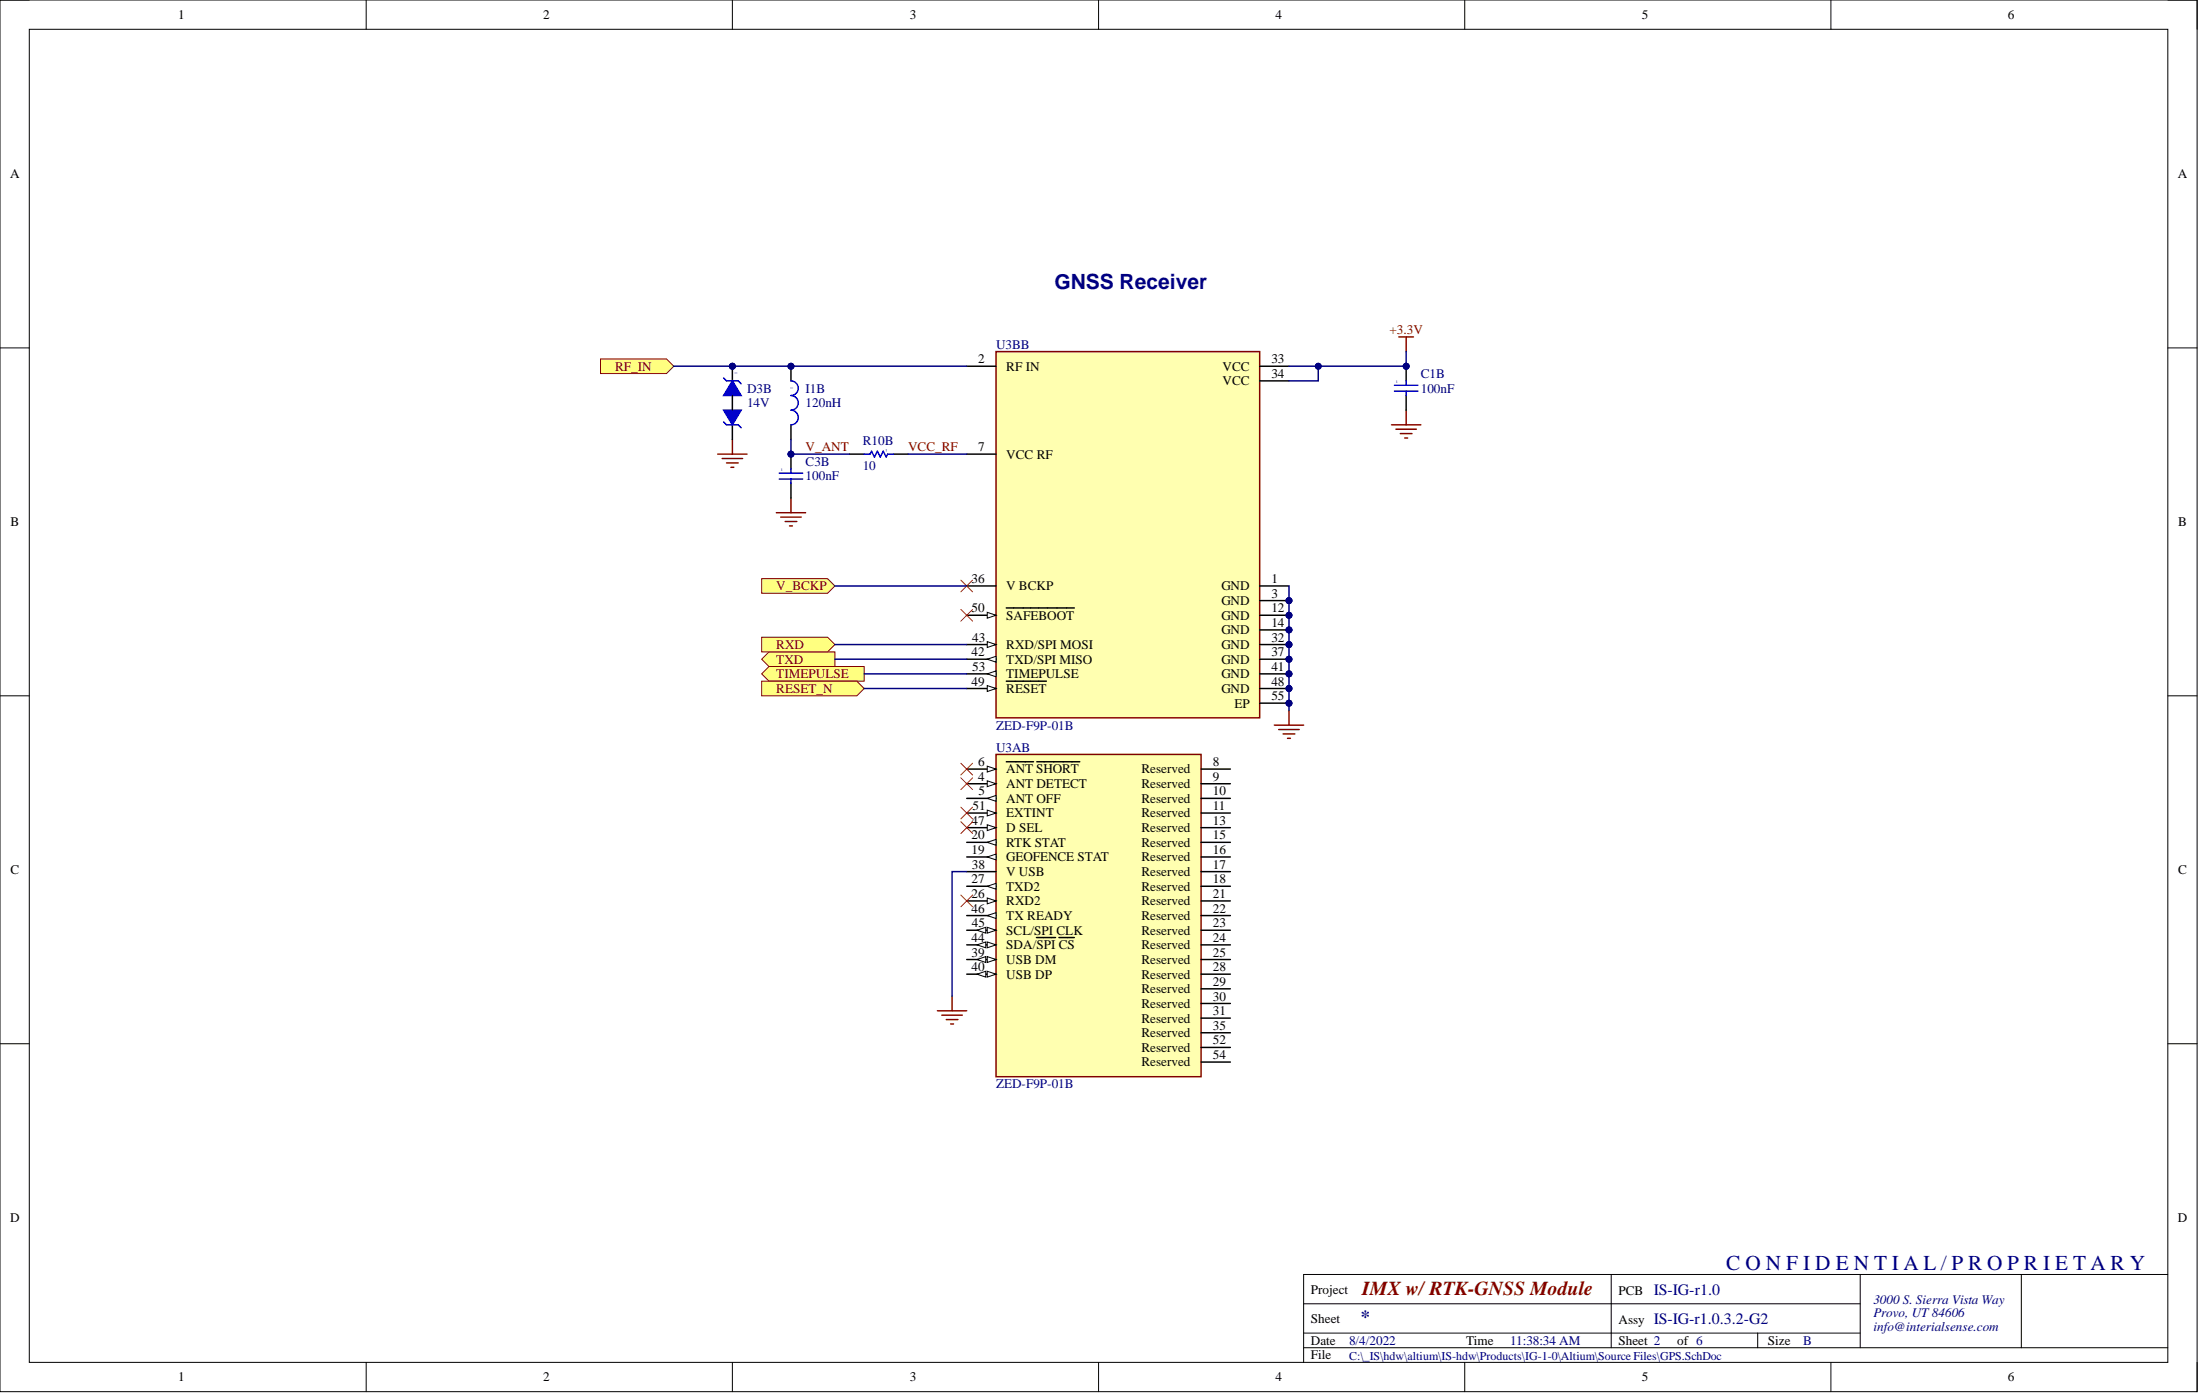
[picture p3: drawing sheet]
<svg xmlns="http://www.w3.org/2000/svg" width="381mm" height="241mm" viewBox="0 0 381 241" stroke-linecap="round" stroke-linejoin="round" font-family="sans-serif">
<g fill="none" stroke="#000" stroke-width=".17">
<path d="M0 0h380.5v240.9h-380.5zM0 0h5.1M5.1 5.1h370.3v230.7h-370.3zM63.4 0v5.1M126.8 0v5.1M190.2 0v5.1M253.7 0v5.1M317.1 0v5.1M375.4 0h5.1v5.1M0 60.2h5.1M375.4 60.2h5.1M0 120.4h5.1"/>
<path d="M375.4 120.4h5.1M0 180.7h5.1M375.4 180.7h5.1M63.4 235.8v5.1M126.8 235.8v5.1M190.2 235.8v5.1M225.8 225.7h96.4M225.8 233.3h149.6M225.8 230.8h96.4M253.7 235.8v5.1M279 220.6v12.7M304.4 230.8v2.5"/>
<path d="M317.1 235.8v5.1M322.2 220.6v12.7M350.1 220.6v12.7M375.4 220.6h-149.6v15.2M380.5 235.8v5.1"/>
</g>
<path d="M137 73.5v2.6M147.1 78.6h2.6M154.7 78.6h2.6" fill="none" stroke="#000" stroke-width=".25"/>
<path d="M137 65.9a1.27 1.27 0 0 1 1.2 1.3 1.27 1.27 0 0 1-1.2 1.3 1.27 1.27 0 0 1 1.2 1.2 1.27 1.27 0 0 1-1.2 1.3 1.27 1.27 0 0 1 1.2 1.3 1.27 1.27 0 0 1-1.2 1.2M149.7 78.6h1l.2-.5 .5 1 .5-1 .6 1 .5-1 .5 1 .2-.5h1" fill="none" stroke="#00f" stroke-width=".25"/>
<path d="M134.4 88.8h5.1M135.2 89.5h3.6M136 90.3h2M136.7 91h.5M137 86.2v2.6" fill="none" stroke="#800000" stroke-width=".25"/>
<path d="M104 62.1h11.4l1.3 1.3-1.3 1.3h-11.4z" fill-rule="evenodd" fill="#ffff80"/>
<path d="M104 62.1h11.4l1.3 1.3-1.3 1.3h-11.4z" fill="none" stroke="#800000" stroke-width=".17"/>
<path d="M131.9 114.1l1.3-1.3h11.4v2.6h-11.4z" fill-rule="evenodd" fill="#ffff80"/>
<path d="M131.9 114.1l1.3-1.3h11.4v2.6h-11.4z" fill="none" stroke="#800000" stroke-width=".17"/>
<path d="M131.9 116.6l1.3-1.2h16.5v2.5h-16.5z" fill-rule="evenodd" fill="#ffff80"/>
<path d="M131.9 116.6l1.3-1.2h16.5v2.5h-16.5z" fill="none" stroke="#800000" stroke-width=".17"/>
<path d="M131.9 100.2h11.4l1.3 1.2-1.3 1.3h-11.4z" fill-rule="evenodd" fill="#ffff80"/>
<path d="M131.9 100.2h11.4l1.3 1.2-1.3 1.3h-11.4z" fill="none" stroke="#800000" stroke-width=".17"/>
<path d="M124.3 78.6h5.1M125.1 79.4h3.5M126.8 76.1v2.5M125.8 80.1h2M126.6 80.9h.5" fill="none" stroke="#800000" stroke-width=".25"/>
<path d="M126.8 73.5v2.6" fill="none" stroke="#000" stroke-width=".25"/>
<path d="M125.3 71h3.1l-1.6 2.5z" fill="#00f"/>
<path d="M125.3 71h3.1l-1.6 2.5zM125.3 73l.5 .5h2l.6 .5" fill="none" stroke="#00f" stroke-width=".25"/>
<path d="M126.8 65.9l1.6 2.6h-3.1z" fill="#00f"/>
<path d="M126.8 65.9l1.6 2.6h-3.1z" fill="none" stroke="#00f" stroke-width=".25"/>
<path d="M126.8 68.5v2.5" fill="none" stroke="#000" stroke-width=".25"/>
<path d="M131.9 110.3h11.4l1.3 1.3-1.3 1.2h-11.4z" fill-rule="evenodd" fill="#ffff80"/>
<path d="M131.9 110.3h11.4l1.3 1.3-1.3 1.2h-11.4z" fill="none" stroke="#800000" stroke-width=".17"/>
<path d="M241 73.5h5.1M241.7 74.3h3.6M242.5 75.1h2M243.3 75.8h.5M243.5 71v2.5" fill="none" stroke="#800000" stroke-width=".25"/>
<path d="M137 83.7v2.5" fill="none" stroke="#000" stroke-width=".25"/>
<path d="M135 82.9h4M135 81.9h4M137 81.1v.8M137 82.9v.8" fill="none" stroke="#00f" stroke-width=".25"/>
<path d="M131.9 117.9h16.5l1.3 1.3-1.3 1.2h-16.5z" fill-rule="evenodd" fill="#ffff80"/>
<path d="M131.9 117.9h16.5l1.3 1.3-1.3 1.2h-16.5z" fill="none" stroke="#800000" stroke-width=".17"/>
<path d="M243.5 68.5v2.5" fill="none" stroke="#000" stroke-width=".25"/>
<path d="M241.5 67.7h4M241.5 66.7h4M243.5 65.9v.8M243.5 67.7v.8" fill="none" stroke="#00f" stroke-width=".25"/>
<path d="M172.5 130.6h35.5v55.8h-35.5z" fill-rule="evenodd" fill="#ffffb0"/>
<path d="M172.5 130.6h35.5v55.8h-35.5z" fill="none" stroke="#800000" stroke-width=".25"/>
<g fill="none" stroke="#000" stroke-width=".25">
<path d="M167.4 135.7h5.1M208 133.1h5.1M208 135.7h5.1M208 138.2h5.1M208 140.7h5.1M208 143.3h5.1M208 145.8h5.1M208 148.3h5.1M208 150.9h5.1M208 153.4h5.1M208 155.9h5.1M208 158.5h5.1"/>
<path d="M208 161h5.1M208 163.6h5.1M208 166.1h5.1M208 168.6h5.1M208 171.2h5.1M208 173.7h5.1M208 176.2h5.1M208 178.8h5.1M208 181.3h5.1M208 183.8h5.1"/>
</g>
<path d="M171 135.2l1.5 .5-1.5 .5z" fill="#f8fcff"/>
<path d="M171 135.2l1.5 .5-1.5 .5z" fill="none" stroke="#000" stroke-width=".17"/>
<path d="M167.4 138.2h5.1" fill="none" stroke="#000" stroke-width=".25"/>
<path d="M171 138.2l1.5-.5v1z" fill="#f8fcff"/>
<path d="M171 138.2l1.5-.5v1z" fill="none" stroke="#000" stroke-width=".17"/>
<path d="M167.4 155.9h5.1" fill="none" stroke="#000" stroke-width=".25"/>
<path d="M171 155.4l1.5 .5-1.5 .6z" fill="#f8fcff"/>
<path d="M171 155.4l1.5 .5-1.5 .6z" fill="none" stroke="#000" stroke-width=".17"/>
<path d="M167.4 153.4h5.1" fill="none" stroke="#000" stroke-width=".25"/>
<path d="M171 153.4l1.5-.5v1z" fill="#f8fcff"/>
<path d="M171 153.4l1.5-.5v1z" fill="none" stroke="#000" stroke-width=".17"/>
<path d="M167.4 166.1h5.1" fill="none" stroke="#000" stroke-width=".25"/>
<path d="M171 165.6l1.5 .5-1.5 .5z" fill="#f8fcff"/>
<path d="M171 165.6l1.5 .5-1.5 .5z" fill="none" stroke="#000" stroke-width=".17"/>
<path d="M169.2 166.1l1.5-.5v1z" fill="#f8fcff"/>
<path d="M169.2 166.1l1.5-.5v1z" fill="none" stroke="#000" stroke-width=".17"/>
<path d="M167.4 168.6h5.1" fill="none" stroke="#000" stroke-width=".25"/>
<path d="M171 168.1l1.5 .5-1.5 .5z" fill="#f8fcff"/>
<path d="M171 168.1l1.5 .5-1.5 .5z" fill="none" stroke="#000" stroke-width=".17"/>
<path d="M169.2 168.6l1.5-.5v1z" fill="#f8fcff"/>
<path d="M169.2 168.6l1.5-.5v1z" fill="none" stroke="#000" stroke-width=".17"/>
<path d="M167.4 133.1h5.1" fill="none" stroke="#000" stroke-width=".25"/>
<path d="M171 132.6l1.5 .5-1.5 .5z" fill="#f8fcff"/>
<path d="M171 132.6l1.5 .5-1.5 .5z" fill="none" stroke="#000" stroke-width=".17"/>
<path d="M174.3 131.9h4.7M179.6 131.9h7.4M167.4 143.3h5.1" fill="none" stroke="#000" stroke-width=".25"/>
<path d="M171 142.8l1.5 .5-1.5 .5z" fill="#f8fcff"/>
<path d="M171 142.8l1.5 .5-1.5 .5z" fill="none" stroke="#000" stroke-width=".17"/>
<path d="M167.4 140.7h5.1" fill="none" stroke="#000" stroke-width=".25"/>
<path d="M171 140.2l1.5 .5-1.5 .5z" fill="#f8fcff"/>
<path d="M171 140.2l1.5 .5-1.5 .5z" fill="none" stroke="#000" stroke-width=".17"/>
<path d="M167.4 148.3h5.1" fill="none" stroke="#000" stroke-width=".25"/>
<path d="M171 148.3l1.5-.5v1z" fill="#f8fcff"/>
<path d="M171 148.3l1.5-.5v1z" fill="none" stroke="#000" stroke-width=".17"/>
<path d="M167.4 145.8h5.1" fill="none" stroke="#000" stroke-width=".25"/>
<path d="M171 145.8l1.5-.5v1z" fill="#f8fcff"/>
<path d="M171 145.8l1.5-.5v1z" fill="none" stroke="#000" stroke-width=".17"/>
<path d="M167.4 161h5.1" fill="none" stroke="#000" stroke-width=".25"/>
<path d="M171 160.5l1.5 .5-1.5 .5z" fill="#f8fcff"/>
<path d="M171 160.5l1.5 .5-1.5 .5z" fill="none" stroke="#000" stroke-width=".17"/>
<path d="M169.2 161l1.5-.5v1z" fill="#f8fcff"/>
<path d="M169.2 161l1.5-.5v1z" fill="none" stroke="#000" stroke-width=".17"/>
<path d="M167.4 163.6h5.1" fill="none" stroke="#000" stroke-width=".25"/>
<path d="M171 163l1.5 .6-1.5 .5z" fill="#f8fcff"/>
<path d="M171 163l1.5 .6-1.5 .5z" fill="none" stroke="#000" stroke-width=".17"/>
<path d="M169.2 163.6l1.5-.6v1.1z" fill="#f8fcff"/>
<path d="M169.2 163.6l1.5-.6v1.1z" fill="none" stroke="#000" stroke-width=".17"/>
<path d="M167.4 158.5h5.1M179.5 162.3h3.3M183.4 162.3h2.7" fill="none" stroke="#000" stroke-width=".25"/>
<path d="M171 158.5l1.5-.5v1z" fill="#f8fcff"/>
<path d="M171 158.5l1.5-.5v1z" fill="none" stroke="#000" stroke-width=".17"/>
<path d="M167.4 150.9h5.1" fill="none" stroke="#000" stroke-width=".25"/>
<circle cx="223.2" cy="106.5" r=".51" fill="#000080"/>
<circle cx="223.2" cy="106.5" r=".51" fill="none" stroke="#000080" stroke-width=".17"/>
<circle cx="223.2" cy="119.2" r=".51" fill="#000080"/>
<circle cx="223.2" cy="119.2" r=".51" fill="none" stroke="#000080" stroke-width=".17"/>
<path d="M172.5 60.9h45.7v63.4h-45.7z" fill-rule="evenodd" fill="#ffffb0"/>
<path d="M172.5 60.9h45.7v63.4h-45.7z" fill="none" stroke="#800000" stroke-width=".25"/>
<path d="M167.4 111.6h5.1" fill="none" stroke="#000" stroke-width=".25"/>
<path d="M171 111.1l1.5 .5-1.5 .5z" fill="#f8fcff"/>
<path d="M171 111.1l1.5 .5-1.5 .5z" fill="none" stroke="#000" stroke-width=".17"/>
<path d="M167.4 114.1h5.1" fill="none" stroke="#000" stroke-width=".25"/>
<path d="M171 114.1l1.5-.5v1z" fill="#f8fcff"/>
<path d="M171 114.1l1.5-.5v1z" fill="none" stroke="#000" stroke-width=".17"/>
<path d="M167.4 119.2h5.1" fill="none" stroke="#000" stroke-width=".25"/>
<path d="M171 118.7l1.5 .5-1.5 .5z" fill="#f8fcff"/>
<path d="M171 118.7l1.5 .5-1.5 .5z" fill="none" stroke="#000" stroke-width=".17"/>
<path d="M167.4 106.5h5.1M174.3 117.9h6.9" fill="none" stroke="#000" stroke-width=".25"/>
<path d="M171 106l1.5 .5-1.5 .5z" fill="#f8fcff"/>
<path d="M171 106l1.5 .5-1.5 .5z" fill="none" stroke="#000" stroke-width=".17"/>
<path d="M167.4 63.4h5.1M167.4 116.6h5.1M174.3 105.2h11.8" fill="none" stroke="#000" stroke-width=".25"/>
<path d="M171 116.6l1.5-.5v1.1z" fill="#f8fcff"/>
<path d="M171 116.6l1.5-.5v1.1z" fill="none" stroke="#000" stroke-width=".17"/>
<path d="M167.4 78.6h5.1M218.2 63.4h5M218.2 65.9h5M167.4 101.4h5.1M218.2 101.4h5M218.2 104h5M218.2 106.5h5M218.2 121.7h5" fill="none" stroke="#000" stroke-width=".25"/>
<circle cx="223.2" cy="106.5" r=".51" fill="#000080"/>
<circle cx="223.2" cy="106.5" r=".51" fill="none" stroke="#000080" stroke-width=".17"/>
<path d="M218.2 109h5M218.2 111.6h5M218.2 114.1h5M218.2 116.6h5M218.2 119.2h5" fill="none" stroke="#000" stroke-width=".25"/>
<circle cx="223.2" cy="119.2" r=".51" fill="#000080"/>
<circle cx="223.2" cy="119.2" r=".51" fill="none" stroke="#000080" stroke-width=".17"/>
<path d="M242.3 58.3h2.5M243.5 58.3v2.6M220.7 125.5h5.1M221.5 126.3h3.5M222.2 127h2M223 127.8h.5M223.2 123v2.5M162.3 175h5.1M163.1 175.7h3.6M163.9 176.5h2M164.6 177.3h.5M164.9 172.4v2.6" fill="none" stroke="#800000" stroke-width=".25"/>
<g fill="none" stroke="#f00" stroke-width=".17">
<path d="M166.4 105.5l2 2M166.4 100.4l2 2M168.4 105.5l-2 2M168.4 100.4l-2 2M166.4 132.1l2 2M166.4 134.6l2 2.1M166.4 139.7l2 2M168.4 132.1l-2 2M168.4 134.6l-2 2.1M168.4 139.7l-2 2M166.4 142.3l2 2M166.4 154.9l2 2.1"/>
<path d="M168.4 142.3l-2 2M168.4 154.9l-2 2.1"/>
</g>
<path d="M223.2 101.4v21.6" fill="none" stroke="#000080" stroke-width=".25"/>
<circle cx="223.2" cy="119.2" r=".51" fill="#000080"/>
<circle cx="223.2" cy="119.2" r=".51" fill="none" stroke="#000080" stroke-width=".17"/>
<circle cx="223.2" cy="106.5" r=".51" fill="#000080"/>
<circle cx="223.2" cy="106.5" r=".51" fill="none" stroke="#000080" stroke-width=".17"/>
<path d="M116.7 63.4h50.7M137 76.1v2.5h10.1M228.3 63.4v2.5h-5.1M144.6 114.1h22.8M144.6 111.6h22.8M144.6 101.4h22.8M149.7 119.2h17.7M149.7 116.6h17.7" fill="none" stroke="#000080" stroke-width=".25"/>
<circle cx="228.3" cy="63.4" r=".51" fill="#000080"/>
<circle cx="228.3" cy="63.4" r=".51" fill="none" stroke="#000080" stroke-width=".17"/>
<path d="M157.3 78.6h10.1M243.5 60.9v2.5h-20.3M167.4 150.9h-2.5v21.5" fill="none" stroke="#000080" stroke-width=".25"/>
<circle cx="228.3" cy="63.4" r=".51" fill="#000080"/>
<circle cx="228.3" cy="63.4" r=".51" fill="none" stroke="#000080" stroke-width=".17"/>
<text font-size="3.7" fill="#000080" x="298.9" y="219.8">C O N F I D E N T I A L / P R O P R I E T A R Y</text>
<text font-size="3.6" fill="#000080" x="182.6" y="50">GNSS Receiver</text>
<g font-size="3.5" fill="#000080">
<text x="126.3" y="65.2">PID3B01</text>
<text x="136.5" y="65.2">PII1B01</text>
<text x="243.1" y="65.2">PIC1B01</text>
<text x="136.5" y="80.4">PIC3B01</text>
</g>
<text font-size="3.4" fill="#800000" x="235.9" y="224.2">IMX w/ RTK-GNSS Module</text>
<text font-size="3.2" fill="#000080" x="235.7" y="229.1">*</text>
<g font-size="2.7" fill="#000080">
<text x="286.4" y="224.1">IS-IG-r1.0</text>
<text x="286.4" y="229.1">IS-IG-r1.0.3.2-G2</text>
</g>
<g font-size="2.3">
<text x="30.9" y="3.3">1</text>
<text x="94.1" y="3.3">2</text>
<text x="157.6" y="3.3">3</text>
<text x="220.9" y="3.3">4</text>
<text x="284.4" y="3.3">5</text>
<text x="347.7" y="3.3">6</text>
<text x="1.7" y="30.9">A</text>
<text x="377.2" y="30.9">A</text>
<text x="169.4" y="62.9">2</text>
<text x="174.3" y="64.2">RF IN</text>
<text x="211.7" y="64.2">VCC</text>
<text x="220.2" y="62.9">33</text>
<text x="220.2" y="65.4">34</text>
<text x="211.7" y="66.7">VCC</text>
<text x="169.4" y="78.1">7</text>
<text x="174.3" y="79.4">VCC RF</text>
<text x="1.8" y="91.1">B</text>
<text x="377.2" y="91.1">B</text>
<text x="168.3" y="100.9">36</text>
<text x="220.2" y="100.9">1</text>
<text x="168.3" y="106">50</text>
<text x="174.3" y="107.3">SAFEBOOT</text>
<text x="174.3" y="102.2">V BCKP</text>
<text x="211.5" y="102.2">GND</text>
<text x="211.5" y="104.7">GND</text>
<text x="211.5" y="107.3">GND</text>
<text x="220.2" y="103.5">3</text>
<text x="220.2" y="106">12</text>
<text x="168.3" y="113.6">42</text>
<text x="168.3" y="111.1">43</text>
<text x="174.3" y="112.3">RXD/SPI MOSI</text>
<text x="211.5" y="109.8">GND</text>
<text x="211.5" y="112.3">GND</text>
<text x="220.2" y="108.5">14</text>
<text x="220.2" y="111.1">32</text>
<text x="220.2" y="113.6">37</text>
<text x="168.3" y="118.7">49</text>
<text x="168.3" y="116.1">53</text>
<text x="174.3" y="114.9">TXD/SPI MISO</text>
<text x="174.3" y="119.9">RESET</text>
<text x="174.3" y="117.4">TIMEPULSE</text>
<text x="211.5" y="114.9">GND</text>
<text x="211.5" y="117.4">GND</text>
<text x="211.5" y="119.9">GND</text>
<text x="220.2" y="116.1">41</text>
<text x="220.2" y="118.7">48</text>
<text x="213.8" y="122.5">EP</text>
<text x="220.2" y="121.2">55</text>
<text x="169.4" y="135.2">4</text>
<text x="169.4" y="132.6">6</text>
<text x="169.4" y="137.7">5</text>
<text x="174.3" y="136.4">ANT DETECT</text>
<text x="174.3" y="133.9">ANT SHORT</text>
<text x="197.7" y="133.9">Reserved</text>
<text x="197.7" y="136.4">Reserved</text>
<text x="210" y="132.6">8</text>
<text x="210" y="135.2">9</text>
<text x="210" y="137.7">10</text>
<text x="168.3" y="142.8">47</text>
<text x="168.4" y="140.2">51</text>
<text x="174.3" y="139">ANT OFF</text>
<text x="174.3" y="141.5">EXTINT</text>
<text x="197.7" y="139">Reserved</text>
<text x="197.7" y="141.5">Reserved</text>
<text x="210" y="140.2">11</text>
<text x="210" y="142.8">13</text>
<text x="168.3" y="147.8">19</text>
<text x="168.3" y="145.3">20</text>
<text x="174.3" y="144">D SEL</text>
<text x="174.3" y="149.1">GEOFENCE STAT</text>
<text x="174.3" y="146.6">RTK STAT</text>
<text x="197.7" y="144">Reserved</text>
<text x="197.7" y="146.6">Reserved</text>
<text x="197.7" y="149.1">Reserved</text>
<text x="210" y="145.3">15</text>
<text x="210" y="147.8">16</text>
<text x="1.8" y="151.3">C</text>
<text x="168.3" y="155.4">26</text>
<text x="168.3" y="152.9">27</text>
<text x="168.3" y="150.4">38</text>
<text x="174.3" y="154.2">TXD2</text>
<text x="174.3" y="151.6">V USB</text>
<text x="197.7" y="151.6">Reserved</text>
<text x="197.7" y="154.2">Reserved</text>
<text x="210" y="150.4">17</text>
<text x="210" y="152.9">18</text>
<text x="210" y="155.4">21</text>
<text x="377.2" y="151.3">C</text>
<text x="168.3" y="158">46</text>
<text x="168.3" y="160.5">45</text>
<text x="174.3" y="156.7">RXD2</text>
<text x="174.3" y="161.8">SCL/SPI CLK</text>
<text x="174.3" y="159.2">TX READY</text>
<text x="197.7" y="156.7">Reserved</text>
<text x="197.7" y="159.2">Reserved</text>
<text x="197.7" y="161.8">Reserved</text>
<text x="210" y="158">22</text>
<text x="210" y="160.5">23</text>
<text x="168.3" y="165.6">39</text>
<text x="168.3" y="163">44</text>
<text x="174.3" y="166.9">USB DM</text>
<text x="174.3" y="164.3">SDA/SPI CS</text>
<text x="197.7" y="164.3">Reserved</text>
<text x="197.7" y="166.9">Reserved</text>
<text x="210" y="163">24</text>
<text x="210" y="165.6">25</text>
<text x="168.3" y="168.1">40</text>
<text x="174.3" y="169.4">USB DP</text>
<text x="197.7" y="169.4">Reserved</text>
<text x="197.7" y="171.9">Reserved</text>
<text x="210" y="168.1">28</text>
<text x="210" y="170.7">29</text>
<text x="210" y="173.2">30</text>
<text x="197.7" y="174.5">Reserved</text>
<text x="197.7" y="177">Reserved</text>
<text x="197.7" y="179.5">Reserved</text>
<text x="210" y="175.7">31</text>
<text x="210" y="178.3">35</text>
<text x="197.7" y="182.1">Reserved</text>
<text x="197.7" y="184.6">Reserved</text>
<text x="210" y="180.8">52</text>
<text x="210" y="183.3">54</text>
<text x="1.7" y="211.6">D</text>
<text x="377.2" y="211.6">D</text>
<text x="227" y="223.9">Project</text>
<text x="280.3" y="224.2">PCB</text>
<text x="227" y="232.8">Date</text>
<text x="227" y="229">Sheet</text>
<text x="253.9" y="232.8">Time</text>
<text x="280.3" y="232.8">Sheet 2</text>
<text x="280.3" y="229.2">Assy</text>
<text x="290.4" y="232.8">of 6</text>
<text x="306.2" y="232.8">Size</text>
<text x="30.9" y="239.1">1</text>
<text x="94.1" y="239.1">2</text>
<text x="157.6" y="239.1">3</text>
<text x="220.9" y="239.1">4</text>
<text x="227" y="235.3">File</text>
<text x="284.4" y="239.1">5</text>
<text x="347.7" y="239.1">6</text>
</g>
<g font-size="2.3" fill="#800000">
<text x="240.6" y="57.8">+3.3V</text>
<text x="106.5" y="64.2">RF_IN</text>
<text x="139.5" y="78.1">V_ANT</text>
<text x="157.3" y="78.1">VCC_RF</text>
<text x="134.4" y="102.2">V_BCKP</text>
<text x="134.4" y="112.3">RXD</text>
<text x="134.4" y="114.9">TXD</text>
<text x="134.4" y="117.4">TIMEPULSE</text>
<text x="134.4" y="119.9">RESET_N</text>
</g>
<g font-size="2.3" fill="#000080">
<text x="172.5" y="60.4">U3BB</text>
<text x="246.1" y="65.4">C1B</text>
<text x="129.4" y="70.5">14V</text>
<text x="129.4" y="68">D3B</text>
<text x="139.5" y="70.5">120nH</text>
<text x="139.5" y="68">I1B</text>
<text x="246.1" y="68">100nF</text>
<text x="149.4" y="77.1">R10B</text>
<text x="139.5" y="83.2">100nF</text>
<text x="139.5" y="80.6">C3B</text>
<text x="149.4" y="81.4">10</text>
<text x="172.5" y="130.1">U3AB</text>
<text x="172.5" y="126.3">ZED-F9P-01B</text>
<text x="172.5" y="188.4">ZED-F9P-01B</text>
<text x="324.4" y="225.7">3000 S. Sierra Vista Way</text>
<text x="233.6" y="232.8">8/4/2022</text>
<text x="261.5" y="232.8">11:38:34 AM</text>
<text x="312.3" y="232.8">B</text>
<text x="324.4" y="228">Provo, UT 84606</text>
<text x="324.4" y="230.4">info@interialsense.com</text>
</g>
<text font-size="2.1" fill="#000080" x="233.6" y="235.4">C:\_IS\hdw\altium\IS-hdw\Products\IG-1-0\Altium\Source Files\GPS.SchDoc</text>
<g font-size="1.1" fill="#000080">
<text x="217.7" y="104.1">PIU3B03</text>
<text x="217.7" y="109.4">PIU3B014</text>
<text x="217.7" y="111.9">PIU3B032</text>
<text x="217.7" y="114.3">PIU3B037</text>
<text x="217.7" y="116.8">PIU3B041</text>
<text x="217.7" y="122.1">PIU3B055</text>
</g>
<g font-size=".7" fill="#000080">
<text x="127.3" y="64.4" transform="rotate(90 127.3 64.4)">1</text>
<text x="136.9" y="66.9" transform="rotate(90 136.9 66.9)">1</text>
<text x="241.7" y="66.3">1</text>
<text x="153.7" y="77.8" transform="rotate(-180 153.7 77.8)">1</text>
<text x="135.2" y="81.5">1</text>
</g>
</svg>
